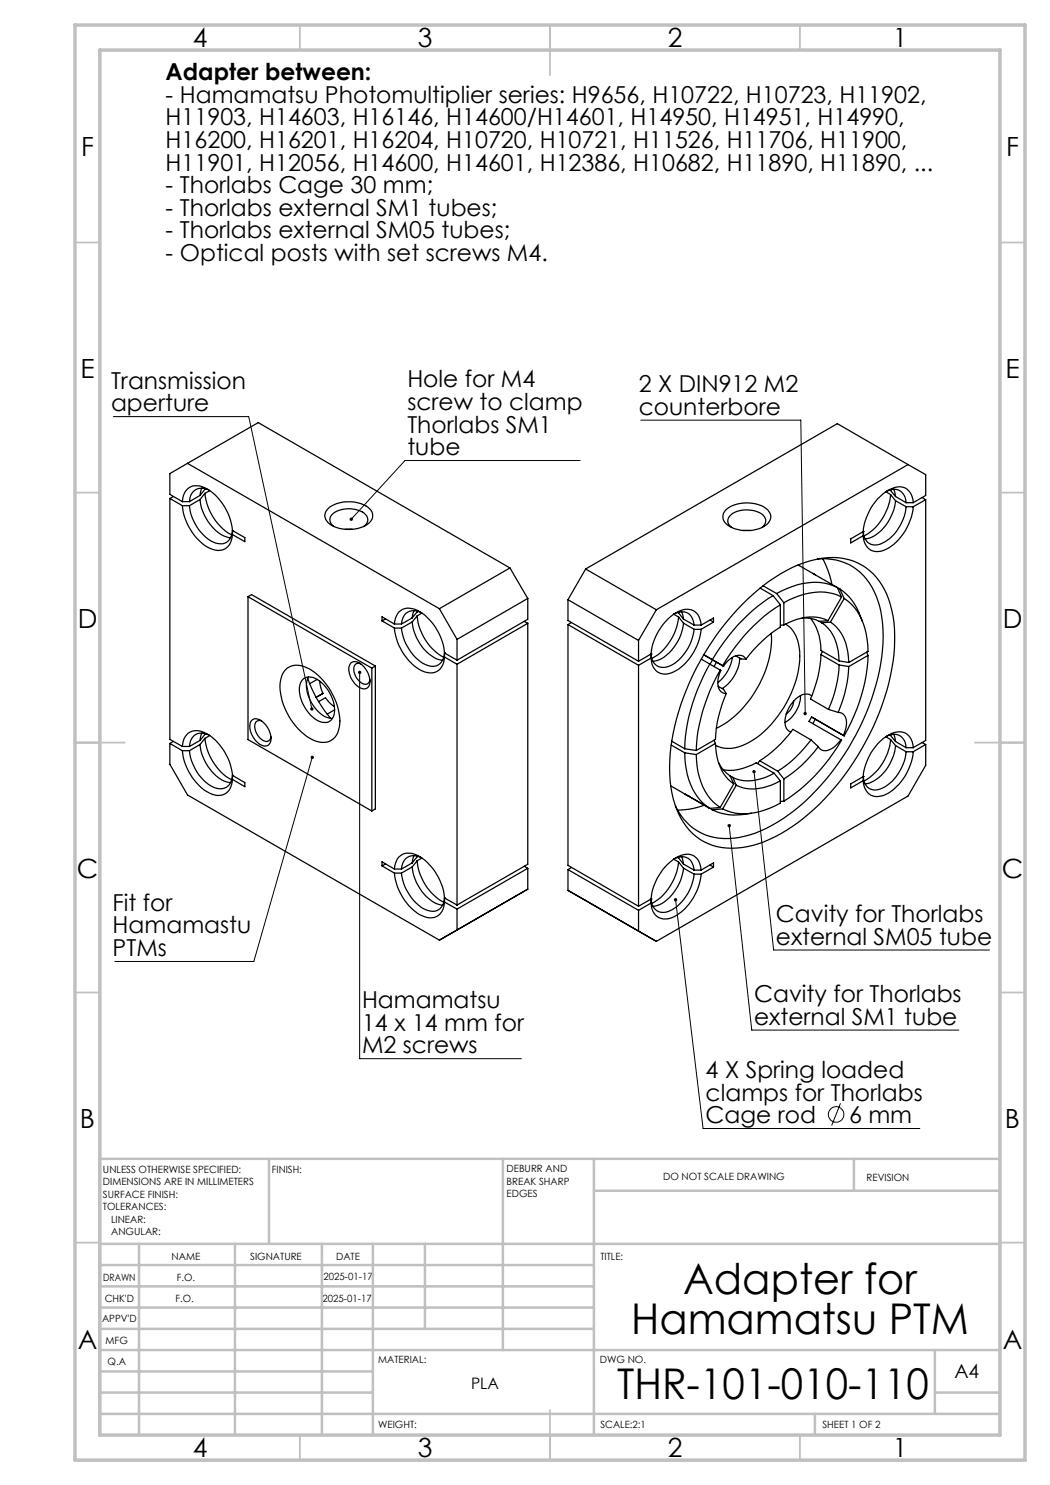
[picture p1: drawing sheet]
<svg xmlns="http://www.w3.org/2000/svg" width="210mm" height="297mm" viewBox="0 0 210 297" stroke-linecap="round" stroke-linejoin="round" font-family="sans-serif">
<g fill="none" stroke="#000" stroke-width=".25">
<path d="M34 99.7l2.5 1.4M34 99.7v48.2l2.5 1.4M34.7 99.3l-.7 .4M37.5 92.7l-3.5 2v4.2l2.5 1.4M37.5 92.7l50.4 29M37.5 92.7l14.1-8.2 50.4 29.1M40 99.9a9.1 9.1 0 0 0 5.3 7.5l.8 .2M40 99.1l-2.1 1.2M40 99.9l-2.1 1.2M40.4 97.6l-.4 1.5M41 98.7a10.7 10.7 0 0 0 5.3 8.3M41 97.8v.1"/>
<path d="M41 97.9l-1 1.2M41 98.7l-1 1.2M41.1 97.8l-.1 .1M41.8 98a2.53 2.53 0 0 0-2.7-.1 2.53 2.53 0 0 0-1.2 2.4M41.9 98.1l-.9 .6M177.2 98.4l.9 .5M177.3 98.3a2.5 2.5 0 0 1 2.7-.2 2.5 2.5 0 0 1 1.2 2.4M178 98l.1 .1M178.1 98.9a10.6 10.6 0 0 1-5.3 8.3M178.1 98.1l1 1.2M178.1 98v.1M178.1 98.9l1 1.3"/>
<path d="M178.7 97.9l.4 1.4M179.1 99.3l2.1 1.2M181.6 92.9l-50.3 29.1M181.6 92.9l3.5 2v4.2l-2.5 1.4M181.6 92.9l-14.1-8.2-50.4 29.1M184.4 99.5l.7 .4M185.1 99.9v48.2l-2.5 1.4M185.1 99.9l-2.5 1.4M36.5 101.1a11 11 0 0 0 5.5 8.6 2.85 2.85 0 0 0 4.4-2.2l.1-.6M36.5 100.3a2.92 2.92 0 0 1 1.3-2.8 2.92 2.92 0 0 1 3.1 0 10.9 10.9 0 0 1 5.6 8.6M36.5 100.3h1.4M36.5 101.1h1.4"/>
<path d="M37.9 101.1a9.1 9.1 0 0 0 5.2 7.5 2.35 2.35 0 0 0 3.3-2l.1-.5M46.5 106.1h.1M46.5 106.1l2.5 1.4v.8l-2.5-1.4M46.5 106.1v.8M49.6 119.3l.7-.4 24.8 14.3M49.6 119.3v28.6l24.8 14.3M49.6 119.3l24.8 14.3M65.9 101.4a7.2 7.2 0 0 1 8 .3 2 2 0 0 1-.7 3.4 7.2 7.2 0 0 1-7.6-.6 1.89 1.89 0 0 1 .3-3.1zM66.7 105.3a1.59 1.59 0 0 1-.7-1.5 1.59 1.59 0 0 1 1-1.4 5.5 5.5 0 0 1 6.1 .5 1.48 1.48 0 0 1-.4 2.4M69.1 105.9h1.3M102 113.6l-14.1 8.1M102 113.6l3.6 6.1"/>
<path d="M105.6 119.7l-14.2 8.2M105.6 119.7v4.2l-14.2 8.1M113.6 119.9l14.1 8.2M113.6 119.9v4.2l14.1 8.2M117.1 113.8l14.2 8.2M117.1 113.8l-3.5 6.1M145.2 101.9a7 7 0 0 1 8.3 0 1.99 1.99 0 0 1-.7 3.4 7 7 0 0 1-7.6-.6 1.85 1.85 0 0 1 0-2.8zM146.4 105.5a1.56 1.56 0 0 1-.8-1.4 1.56 1.56 0 0 1 .9-1.4 5.8 5.8 0 0 1 6.1 .3 1.54 1.54 0 0 1-.2 2.5M148.7 106.1h1.3M152 117.6l2.6 1.5M152.6 117.2l2.7 1.5M154.6 119.1a37.3 37.3 0 0 0-12.1 12.8l-1.7-1 3.9 2.3"/>
<path d="M154.6 119.1l1.5 1.9M155.3 118.7l1.5 1.8M159.6 113l7.9 4.5M162.6 114.7l.5 .3M163.5 111.8a11.1 11.1 0 0 1 11.8 7.5 27.5 27.5 0 0 1 .3 16.2 49.9 49.9 0 0 1-17.9 27.4 21.1 21.1 0 0 1-12.9 4.8 10.7 10.7 0 0 1-9.7-6.6M164.5 111.8l1.1 2.3 .8 2.8M167.5 117.5a11.4 11.4 0 0 0-10.1 .2l-2.1 1M167.5 117.5l.5 .3M167.5 117.5l.8 1.9M168 117.8a11.3 11.3 0 0 1 4.5 6.4M168 117.8l.8 1.9M168.3 119.4a10.8 10.8 0 0 0-9.4 .1l-2.1 1"/>
<path d="M168.3 119.4l-2.7 4.7M168.8 119.7a11 11 0 0 1 4.6 8.2l.2 2.4-3.8 2.2M168.8 119.7l-2.7 4.7M172.6 106.3h.1M172.6 106.3l-2.5 1.5v.8l2.5-1.5M172.6 106.3v.8M179.1 100.2a9.1 9.1 0 0 1-5.3 7.4l-.8 .2M179.1 100.2l2.1 1.1M181.2 101.3a8.7 8.7 0 0 1-5.7 7.7 2.42 2.42 0 0 1-2.9-2.7M181.2 100.5h1.4M181.2 101.3h1.4M182.6 100.5a2.89 2.89 0 0 0-1.3-2.7 2.89 2.89 0 0 0-3.1 0 10.7 10.7 0 0 0-5.6 8.5"/>
<path d="M182.6 101.3a10.6 10.6 0 0 1-6 8.8 2.87 2.87 0 0 1-4-3M57 134.1a3.5 3.5 0 0 1 4.4-.5 12.8 12.8 0 0 1 6.5 11.3 3.6 3.6 0 0 1-2.6 3.5 6.8 6.8 0 0 1-5.6-2.6 12.3 12.3 0 0 1-3.6-9.8 3.8 3.8 0 0 1 .9-1.9zM60.7 135.7a2.94 2.94 0 0 1 3.7 .9 7.4 7.4 0 0 1 2.4 6.3 2.04 2.04 0 0 1-3.3 1.2 7.6 7.6 0 0 1-3.6-6.9l.3-.9zM61.6 135.7a22.6 22.6 0 0 0 4.6 8M61.7 135.4a5.9 5.9 0 0 0 1.1 5.9 4.8 4.8 0 0 0 3.7 2.4M63.4 135.9l-1.5 .8M64 136.2l.2 1.3 .4 1.2M64.6 138.7l-1.4 .8M64.6 138.7l-1.3 .7M70.2 132.6a1.87 1.87 0 0 1 2.5 .7 3.8 3.8 0 0 1 1 4 1.35 1.35 0 0 1-2 .1 4.3 4.3 0 0 1-1.8-4.3zM72.1 132.8a.98 .98 0 0 0-1.1 .1 .98 .98 0 0 0-.2 1.1 3.3 3.3 0 0 0 2.3 2.9 .96 .96 0 0 0 .9-.9M74.4 133.6v28.6"/>
<path d="M75.1 133.2v28.6l-.7 .4M75.1 133.2l-.7 .4M76.4 124.2v-.8l2.5 1.4M76.4 124.2l2.5 1.4M77.1 123.8l-.7 .4M78.9 124.8a3 3 0 0 1 2.5-3.2 6.5 6.5 0 0 1 5.1 3 11.3 11.3 0 0 1 2.4 6M78.9 125.6a10.7 10.7 0 0 0 6.1 8.8 2.87 2.87 0 0 0 3.9-3M78.9 124.8h1.4M78.9 125.6h1.4M80.3 125.6a9.6 9.6 0 0 0 4.8 7.3 2.49 2.49 0 0 0 2.6 0 2.49 2.49 0 0 0 1.2-2.3M82.4 124.4a9.1 9.1 0 0 0 5.3 7.5l.8 .1M82.4 123.6l-2.1 1.2"/>
<path d="M82.4 124.4l-2.1 1.2M82.8 122.1l-.4 1.5M83.4 123.2a10.5 10.5 0 0 0 5.4 8.2M83.4 122.2v.2M83.4 122.4l-1 1.2M83.4 123.2l-1 1.2M83.6 122.3l-.2 .1M84.3 122.6a2.53 2.53 0 0 0-2.7-.2 2.53 2.53 0 0 0-1.3 2.4M84.4 122.6l-1 .6M87.9 121.7l3.5 6.2M88.9 130.6h.1M88.9 131.4l2.5 1.5"/>
<path d="M88.9 130.6l2.5 1.4M88.9 130.6v.8M91.4 127.9v4.1M91.4 132.9v48.1M104.8 124.3l.8 .4M105.6 124.7v48.2l-14.2 8.1M105.6 124.7l-14.2 8.2M113.6 124.9v48.2l14.1 8.2M113.6 124.9l14.1 8.2M114.3 124.5l-.7 .4M127.7 128.1v4.2M127.7 133.1v48.2"/>
<path d="M130.2 130.8h.1M130.2 131.6l-2.5 1.5M130.2 130.8l-2.5 1.5M130.2 130.8v.8M131.3 122l-3.6 6.1M134.7 122.8l1 .6M134.8 122.8a2.53 2.53 0 0 1 2.7-.2 2.53 2.53 0 0 1 1.3 2.4M135.5 122.5l.2 .1M135.7 122.4v.2M135.7 123.4a10.8 10.8 0 0 1-5.3 8.3M135.7 122.6l1 1.2M135.7 123.4l1 1.2"/>
<path d="M136.3 122.4l.4 1.4M136.7 124.6a9.6 9.6 0 0 1-4.8 7.3l-1.3 .4M136.7 123.8l2.1 1.2M136.7 124.6l2.1 1.3M138.8 125.9a9.6 9.6 0 0 1-4.8 7.3 2.51 2.51 0 0 1-2.6 0 2.51 2.51 0 0 1-1.2-2.4M138.8 125h1.4M138.8 125.9h1.4M140.2 125.9a11 11 0 0 1-5.5 8.5 2.93 2.93 0 0 1-3.1 0 2.93 2.93 0 0 1-1.4-2.8M140.2 125a2.91 2.91 0 0 0-2.9-3.2 8.5 8.5 0 0 0-5.9 4.9l-.8 2.1-.4 2M140.3 131.8l1.7 1M142 132.8a36.8 36.8 0 0 0-5.1 17M142 132.8l2 1.2"/>
<path d="M142 124l.7 .4M142.5 132l-.5 .8M142.7 124.4v-.8l-2.5 1.4M142.7 124.4l-2.5 1.5M143.3 132.4l-.5 .9M143.6 137.3l1.1 .6 .5 .8M144 134a35 35 0 0 0-4.8 16.1M144 134l.2 .1a4.3 4.3 0 0 0-.2 4 1.54 1.54 0 0 0 1.2 .6M145.2 138.7a25.4 25.4 0 0 0-2.1 9.2l-3.9 2.2M146.5 131.5a7.8 7.8 0 0 1-3 5M147.1 131.2l1.1 .6h1M148 131.6a7.9 7.9 0 0 1-3.6 6.1"/>
<path d="M148.4 120.9a32.5 32.5 0 0 1 13.3-8.6 12.3 12.3 0 0 1 13.6 3.2 19 19 0 0 1 3.6 12.7 48.7 48.7 0 0 1-9.9 26.7 39.8 39.8 0 0 1-16.2 13.5 14.4 14.4 0 0 1-12-.1 13.6 13.6 0 0 1-6.4-9.8 36 36 0 0 1 2.3-19.1 53.1 53.1 0 0 1 11.7-18.5zM149.2 131.8a1.84 1.84 0 0 0-2.9-.2l-.8 .7-.8 .9M154.2 126.7a20.9 20.9 0 0 1-6 15.3l-2.9 2.5-2 1.2M156.1 121a35.2 35.2 0 0 0-11.6 12.1l.2 .1M156.1 121v4.4a26.5 26.5 0 0 0-6.9 6.4M156.8 120.5v4.5M156.8 125l-.7 .1M157.1 124.8a6.6 6.6 0 0 1 2.8 5.5 21.5 21.5 0 0 1-10 18.1 6.8 6.8 0 0 1-6.8 .7M160.1 139.1a6.4 6.4 0 0 1-3.1 5.4M160.4 123.6h.5a6.3 6.3 0 0 1 3 .7M162.1 123.7a10.4 10.4 0 0 1 2.1 6.4l3.6 2.1M162.3 139.2a2.19 2.19 0 0 0-2.8 .3 6.3 6.3 0 0 0-2.4 5.7 1.64 1.64 0 0 0 1.1 1.2"/>
<path d="M163.9 124.3l.5 .3M164.2 130.9a23.9 23.9 0 0 1-2.1 8.9l3.6 2.1M164.2 130.9l3.6 2.1M164.4 124.6a8.8 8.8 0 0 1 3.4 7.6M164.5 130.3l-.3 .6M165.6 124.1a8.9 8.9 0 0 0-7.9 .5l-.9 .4M165.6 124.1l-1.7 .2M166.1 124.4a8.8 8.8 0 0 1 3.6 7.1l.1 1M166.1 124.4l-1.7 .2M167.8 133a24.9 24.9 0 0 1-2.1 8.9M167.8 132.2l2 .3M167.8 133l2 .3"/>
<path d="M169.8 133.3a26.3 26.3 0 0 1-2.2 9.2M173.3 130.4l.3 .7M173.6 131.1a35.5 35.5 0 0 1-4.8 16.1M173.6 131.1l-3.8 2.2M34 148.7v4.2l3.5 6.1 50.4 29M34 148.7l2.5 1.4M34.7 148.3l-.7 .4M36.5 150.1a11 11 0 0 0 5.5 8.6 2.85 2.85 0 0 0 4.4-2.2l.1-.6M36.5 149.3a2.89 2.89 0 0 1 1.3-2.8 2.89 2.89 0 0 1 3.1 0 11 11 0 0 1 5.6 8.6M36.5 149.3h1.4M36.5 150.1h1.4M37.9 150.1a9.1 9.1 0 0 0 5.2 7.5 2.47 2.47 0 0 0 3.4-2.5"/>
<path d="M40 148.9a9.1 9.1 0 0 0 5.3 7.5l.8 .1M40 148.1l-2.1 1.2M40 148.9l-2.1 1.2M40.4 146.6l-.4 1.5M41 147.7a10.9 10.9 0 0 0 5.3 8.3M41 146.7v.2M41 146.9l-1 1.2M41 147.7l-1 1.2M41.1 146.8l-.1 .1M41.8 147a2.5 2.5 0 0 0-2.7-.1 2.5 2.5 0 0 0-1.2 2.4M41.9 147.1l-.9 .6M46.5 155.1h.1"/>
<path d="M46.5 155.1l2.5 1.4v.8l-2.5-1.4M46.5 155.1v.8M50.4 144a1.92 1.92 0 0 1 2.5 .7 3.8 3.8 0 0 1 1 4 1.5 1.5 0 0 1-2.3-.1 4 4 0 0 1-1.4-4.4zM52.4 144.2a1 1 0 0 0-1.2 .1 1 1 0 0 0-.3 1.1 3.2 3.2 0 0 0 2.4 2.9 .96 .96 0 0 0 .9-.9M63.7 140.3l1.4-.7 .8 .9 1 .8M66.9 142l-1.5 .8M134.1 157.2l8.4 4.8M134.2 149l2.7 1.6M134.3 148.2l2.6 1.6M136.9 150.6a13.2 13.2 0 0 0 4.4 10.6l.7 .5 2-.2M136.9 149.8l2.3 .3M136.9 150.6l2.3 .3"/>
<path d="M137.1 158.9l.5 .2M137.6 159.1h.1M139.2 150.9a13.5 13.5 0 0 0 3.5 9.5l1.3 1.1M142.8 148.1l.3 .6M143.1 148.7a10.2 10.2 0 0 0 3.1 7.6l.6 .5M143.1 148.7l-3.9 2.2M143.7 152.5l.2 .4a7.4 7.4 0 0 0 2.1 2.3M144.6 154a10.4 10.4 0 0 0 6.6-1.4l3.6 2.1M146 155.2l.8 1.6M146 155.2l.5 .3M146.5 155.5l.7 1.6M146.8 156.8l-2.8 4.7"/>
<path d="M147.2 157.1l-2.7 4.7M151.9 152.1l3.6 2.1M151.9 152.1l-.4 .6M154.8 154.7a8.8 8.8 0 0 1-8.3 .8M154.8 154.7l1.3 1.5M155.5 154.2l1.3 1.6M156.1 156.2a9.7 9.7 0 0 1-8.9 .9M156.1 156.2v4.4a13 13 0 0 1-10.8 1.5l-.8-.3M156.8 155.8v4.4M158.8 140.2a3.7 3.7 0 0 1-1.6 2.6M162.2 148a24.4 24.4 0 0 1-6.7 6.2M162.2 148l-3.6-2.1a24.4 24.4 0 0 1-6.7 6.2"/>
<path d="M162.2 148l1.5 1.3M162.3 143.4l-.5 .9 6.4 3.7M162.3 143.4l6.4 3.7M162.3 143.4l.8 .4M163.1 143.8l-.5 .9M163.1 143.8l5.7 3.4M163.7 149.3a24.6 24.6 0 0 1-6.9 6.5M165.7 141.9l1.9 .6M167.6 142.5a1.86 1.86 0 0 1 1.7 2.3l-.6 2.3M168.2 148a4.2 4.2 0 0 1-3.3 2.1 1.47 1.47 0 0 1-1.2-.8M168.2 148h.1a34.9 34.9 0 0 1-11.5 12.2M168.7 147.1l.1 .1"/>
<path d="M172.6 155.3h.1M172.6 155.3l-2.5 1.5v.8l2.5-1.5M172.6 155.3v.8M177.2 147.4l.9 .5M177.3 147.3a2.5 2.5 0 0 1 2.7-.2 2.5 2.5 0 0 1 1.2 2.4M178 147l.1 .1M178.1 147.9a10.5 10.5 0 0 1-5.3 8.3M178.1 147v.1M178.1 147.1l1 1.2M178.1 147.9l1 1.2M178.7 146.9l.4 1.4M179.1 149.1a8.7 8.7 0 0 1-5.7 7.6l-.4 .1"/>
<path d="M179.1 148.3l2.1 1.2M179.1 149.1l2.1 1.3M181.2 150.4a9.1 9.1 0 0 1-5.2 7.4 2.42 2.42 0 0 1-3.4-2.5M181.2 149.5h1.4M181.2 150.4h1.4M182.6 149.5a2.92 2.92 0 0 0-1.3-2.7 2.92 2.92 0 0 0-3.1 0 10.8 10.8 0 0 0-5.6 8.5M182.6 150.4a10.6 10.6 0 0 1-6 8.7 2.87 2.87 0 0 1-4-3M184.4 148.5l.7 .4M185.1 148.9v4.2l-3.5 6.1-50.3 29.1M185.1 148.9l-2.5 1.5M76.4 173.2v-.8l2.5 1.4M76.4 173.2l2.5 1.4"/>
<path d="M77.1 172.8l-.7 .4M78.9 173.8a2.97 2.97 0 0 1 2.5-3.2 6.5 6.5 0 0 1 5.1 3 11.3 11.3 0 0 1 2.4 6M78.9 174.6a11 11 0 0 0 5.6 8.6 2.91 2.91 0 0 0 3 0 2.91 2.91 0 0 0 1.4-2.8M78.9 173.8h1.4M78.9 174.6h1.4M80.3 174.6a9.6 9.6 0 0 0 4.8 7.3 2.49 2.49 0 0 0 2.6 0 2.49 2.49 0 0 0 1.2-2.3M82.4 173.4a9.1 9.1 0 0 0 5.3 7.5l.8 .1M82.4 172.6l-2.1 1.2M82.4 173.4l-2.1 1.2M82.8 171.1l-.4 1.5M83.4 172.2a10.5 10.5 0 0 0 5.4 8.2M83.4 171.2v.1"/>
<path d="M83.4 171.3l-1 1.3M83.4 172.2l-1 1.2M83.6 171.3h-.2M84.3 171.5a2.56 2.56 0 0 0-2.7-.1 2.56 2.56 0 0 0-1.3 2.4M84.4 171.6l-1 .6M88.9 179.6h.1M88.9 179.6l2.5 1.4M88.9 179.6v.8M104.8 173.2l.8 .5M105.6 173.7v4.1M105.6 177.8l-14.2 8.2M105.6 173.7l-14.2 8.1"/>
<path d="M105.6 177.8l-17.7 10.2M113.6 173.9v4.2M113.6 178.1l17.7 10.2M113.6 173.9l14.1 8.2M113.6 178.1l3.5 2M114.3 173.5l-.7 .4M130.2 179.8h.1M130.2 179.8l-2.5 1.5M130.2 179.8v.8M134.7 171.8l1 .6M134.8 171.8a2.53 2.53 0 0 1 2.7-.2 2.53 2.53 0 0 1 1.3 2.4M135.5 171.5l.2 .1"/>
<path d="M135.7 171.4v.2M135.7 172.4a10.8 10.8 0 0 1-5.3 8.3M135.7 171.6l1 1.2M135.7 172.4l1 1.2M136.3 171.3l.4 1.5M136.7 173.6a9.6 9.6 0 0 1-4.8 7.3l-1.3 .4M136.7 172.8l2.1 1.2M136.7 173.6l2.1 1.2M138.8 174.8a9.3 9.3 0 0 1-5.3 7.5 2.45 2.45 0 0 1-3.3-2.5M138.8 174h1.4M138.8 174.8h1.4M140.2 174.8a10.8 10.8 0 0 1-6 8.8 2.88 2.88 0 0 1-4-3"/>
<path d="M140.2 174a2.91 2.91 0 0 0-2.9-3.2 8.7 8.7 0 0 0-6.2 5.6l-.7 2.1-.2 1.3M140.9 161l-1 .4a14.7 14.7 0 0 1-4.4 .6M142 173l.7 .4M142.5 162a11.3 11.3 0 0 0 7.8 .7M142.7 173.4l-2.5 1.4M142.7 173.4v-.8l-2.5 1.4M144.5 161.8l-2 .2M156.8 160.2l-.7 .1M88.9 180.4l2.5 1.4M91.4 181.8v4.2M91.4 186l-3.5 2M127.7 182.1v4.1l3.6 2.1"/>
<path d="M130.2 180.6l-2.5 1.5"/>
</g>
<g fill="none" stroke="#000" stroke-width=".2">
<path d="M22.7 83.3h27l12.7 58.5M116 92.1h-35l-10.8 11.8M128.2 84h32l.8 58.7M71.9 134.5v77.2h32.4M62.4 151.5l-11.6 40.8h-27.8M150.8 154.3l3.9 35.7h43.2M135.1 179.9l5.5 45.8h43.4M145.8 165.1l4.6 40.9h41.4M168.1 220.7l-1.8 4.4"/>
<circle cx="167.2" cy="222.9" r="1.56"/>
</g>
<g fill="none" stroke="#c0c0c0" stroke-width=".35">
<path d="M60 5v5M110 5v10M160 5v5M15 48.5h5M200 48.5h5M15 98.5h5M200 98.5h5M15 148.5h10M195 148.5h10M15 198.5h5M200 198.5h5M15 248.5h5"/>
<path d="M200 248.5h5M60 287v5M110 282v10M160 287v5"/>
</g>
<g fill="none" stroke="#c0c0c0" stroke-width=".5">
<path d="M53.8 231.8v17M100.6 231.8v38.2M118.8 231.8v55.2M118.8 238.2h81.2M170.8 231.8v6.4M200 231.8h-180v55.2M20 248.8h180M20 257.3h98.8M20 253h98.8M27.8 248.8v38.2M47 248.8v38.2M64.4 248.8v38.2"/>
<path d="M74.6 248.8v38.2M85 248.8v17M20 265.8h98.8M20 261.5h98.8M20 278.5h54.6M20 274.3h54.6M20 270h180M187 278.5h13M187 270v12.8M20 282.8h180M163 282.8v4.2"/>
</g>
<path d="M15 5h190v287h-190zM20 10h180v277h-180z" fill="none" stroke="#c0c0c0" stroke-width=".7"/>
<path d="M160.8 142.5a.36 .36 0 0 0 .2 .5v-.3v.3a.34 .34 0 0 0 .3-.4 .34 .34 0 0 0-.5-.1zM145.7 164.8a.33 .33 0 0 0-.1 .6 .33 .33 0 0 0 .5-.1 .33 .33 0 0 0-.3-.5v.3v-.3zM150.6 154.1a.33 .33 0 0 0-.1 .5 .33 .33 0 0 0 .6-.1 .33 .33 0 0 0-.3-.5v.3v-.3zM134.9 179.7a.33 .33 0 0 0-.1 .5 .33 .33 0 0 0 .6-.1 .33 .33 0 0 0-.3-.5v.3v-.3zM70 103.6v.5l.2-.2-.2 .2a.34 .34 0 0 0 .5 0 .34 .34 0 0 0 0-.5 .34 .34 0 0 0-.5 0zM62.2 151.3a.34 .34 0 0 0 0 .5 .34 .34 0 0 0 .5-.2 .34 .34 0 0 0-.2-.4l-.1 .3 .1-.3zM62.2 141.5a.35 .35 0 0 0-.1 .4 .35 .35 0 0 0 .3 .2v-.3v.3a.34 .34 0 0 0 .3-.4 .34 .34 0 0 0-.5-.2zM71.7 134.2a.34 .34 0 0 0 .1 .6 .34 .34 0 0 0 .5-.3 .34 .34 0 0 0-.4-.4v.4v-.4z" fill="#000"/>
<g font-size="8.5">
<text x="136.6" y="258.8">Adapter for</text>
<text x="126.2" y="266.9">Hamamatsu PTM</text>
<text x="123.4" y="279.7">THR-101-010-110</text>
</g>
<g font-size="5.3">
<text x="38.5" y="9.5">4</text>
<text x="83.5" y="9.5">3</text>
<text x="133.6" y="9.5">2</text>
<text x="178.6" y="9.5">1</text>
<text x="16.2" y="31.3">F</text>
<text x="201.2" y="31.3">F</text>
<text x="16.1" y="75.5">E</text>
<text x="201.1" y="75.5">E</text>
<text x="15.5" y="125.5">D</text>
<text x="200.5" y="125.5">D</text>
<text x="15.4" y="175.5">C</text>
<text x="200.4" y="175.5">C</text>
<text x="16" y="225.5">B</text>
<text x="201" y="225.5">B</text>
<text x="15.5" y="269.8">A</text>
<text x="200.5" y="269.8">A</text>
<text x="38.5" y="291.5">4</text>
<text x="83.5" y="291.5">3</text>
<text x="133.6" y="291.5">2</text>
<text x="178.6" y="291.5">1</text>
</g>
<g font-size="4.7">
<text x="33.1" y="16">Adapter between:</text>
<text x="33.1" y="20.5">- Hamamatsu Photomultiplier series: H9656, H10722, H10723, H11902,</text>
<text x="33.1" y="25.1">H11903, H14603, H16146, H14600/H14601, H14950, H14951, H14990,</text>
<text x="33.1" y="29.6">H16200, H16201, H16204, H10720, H10721, H11526, H11706, H11900,</text>
<text x="33.1" y="34.1">H11901, H12056, H14600, H14601, H12386, H10682, H11890, H11890, ...</text>
<text x="33.1" y="38.6">- Thorlabs Cage 30 mm;</text>
<text x="33.1" y="43.2">- Thorlabs external SM1 tubes;</text>
<text x="33.1" y="47.7">- Thorlabs external SM05 tubes;</text>
<text x="33.1" y="52.2">- Optical posts with set screws M4.</text>
<text x="22.2" y="77.7">Transmission</text>
<text x="81.5" y="77.5">Hole for M4</text>
<text x="22.2" y="82.2">aperture</text>
<text x="81.5" y="82">screw to clamp</text>
<text x="127.7" y="78.4">2 X DIN912 M2</text>
<text x="127.7" y="83">counterbore</text>
<text x="81.5" y="86.5">Thorlabs SM1</text>
<text x="81.5" y="91">tube</text>
<text x="22.5" y="182.2">Fit for</text>
<text x="155.2" y="184.4">Cavity for Thorlabs</text>
<text x="22.5" y="186.7">Hamamastu</text>
<text x="22.5" y="191.2">PTMs</text>
<text x="155.2" y="188.9">external SM05 tube</text>
<text x="72.4" y="201.6">Hamamatsu</text>
<text x="150.8" y="200.4">Cavity for Thorlabs</text>
<text x="72.4" y="206.1">14 x 14 mm for</text>
<text x="150.8" y="205">external SM1 tube</text>
<text x="72.4" y="210.7">M2 screws</text>
<text x="141.1" y="215.6">4 X Spring loaded</text>
<text x="141.1" y="220.1">clamps for Thorlabs</text>
<text x="141.1" y="224.6">Cage rod</text>
<text x="169.8" y="224.6">6 mm</text>
</g>
<text font-size="3.9" x="190.9" y="275.5">A4</text>
<text font-size="3.2" x="94.2" y="277.9">PLA</text>
<g font-size="2">
<text x="20.6" y="234.6">UNLESS OTHERWISE SPECIFIED:</text>
<text x="20.6" y="237.1">DIMENSIONS ARE IN MILLIMETERS</text>
<text x="20.6" y="239.6">SURFACE FINISH:</text>
<text x="54.4" y="234.6">FINISH:</text>
<text x="101.3" y="234.5">DEBURR AND</text>
<text x="101.3" y="237">BREAK SHARP</text>
<text x="101.3" y="239.5">EDGES</text>
<text x="132.6" y="236">DO NOT SCALE DRAWING</text>
<text x="173.3" y="236.2">REVISION</text>
<text x="20.6" y="242.1">TOLERANCES:</text>
<text x="22.2" y="244.6">LINEAR:</text>
<text x="22.2" y="247.1">ANGULAR:</text>
<text x="34.3" y="252">NAME</text>
<text x="50" y="251.9">SIGNATURE</text>
<text x="67.2" y="251.9">DATE</text>
<text x="120.1" y="251.9">TITLE:</text>
<text x="20.6" y="256.1">DRAWN</text>
<text x="35.3" y="256.1">F.O.</text>
<text x="64.7" y="255.9">2025-01-17</text>
<text x="20.9" y="260.3">CHK'D</text>
<text x="35.1" y="260.3">F.O.</text>
<text x="64.5" y="260.3">2025-01-17</text>
<text x="20.4" y="264.4">APPV'D</text>
<text x="21.1" y="268.8">MFG</text>
<text x="21.5" y="273">Q.A</text>
<text x="75.6" y="272.5">MATERIAL:</text>
<text x="120" y="272.5">DWG NO.</text>
<text x="75.6" y="285.5">WEIGHT:</text>
<text x="120.1" y="285.6">SCALE:2:1</text>
<text x="164.5" y="285.6">SHEET 1 OF 2</text>
</g>
</svg>
